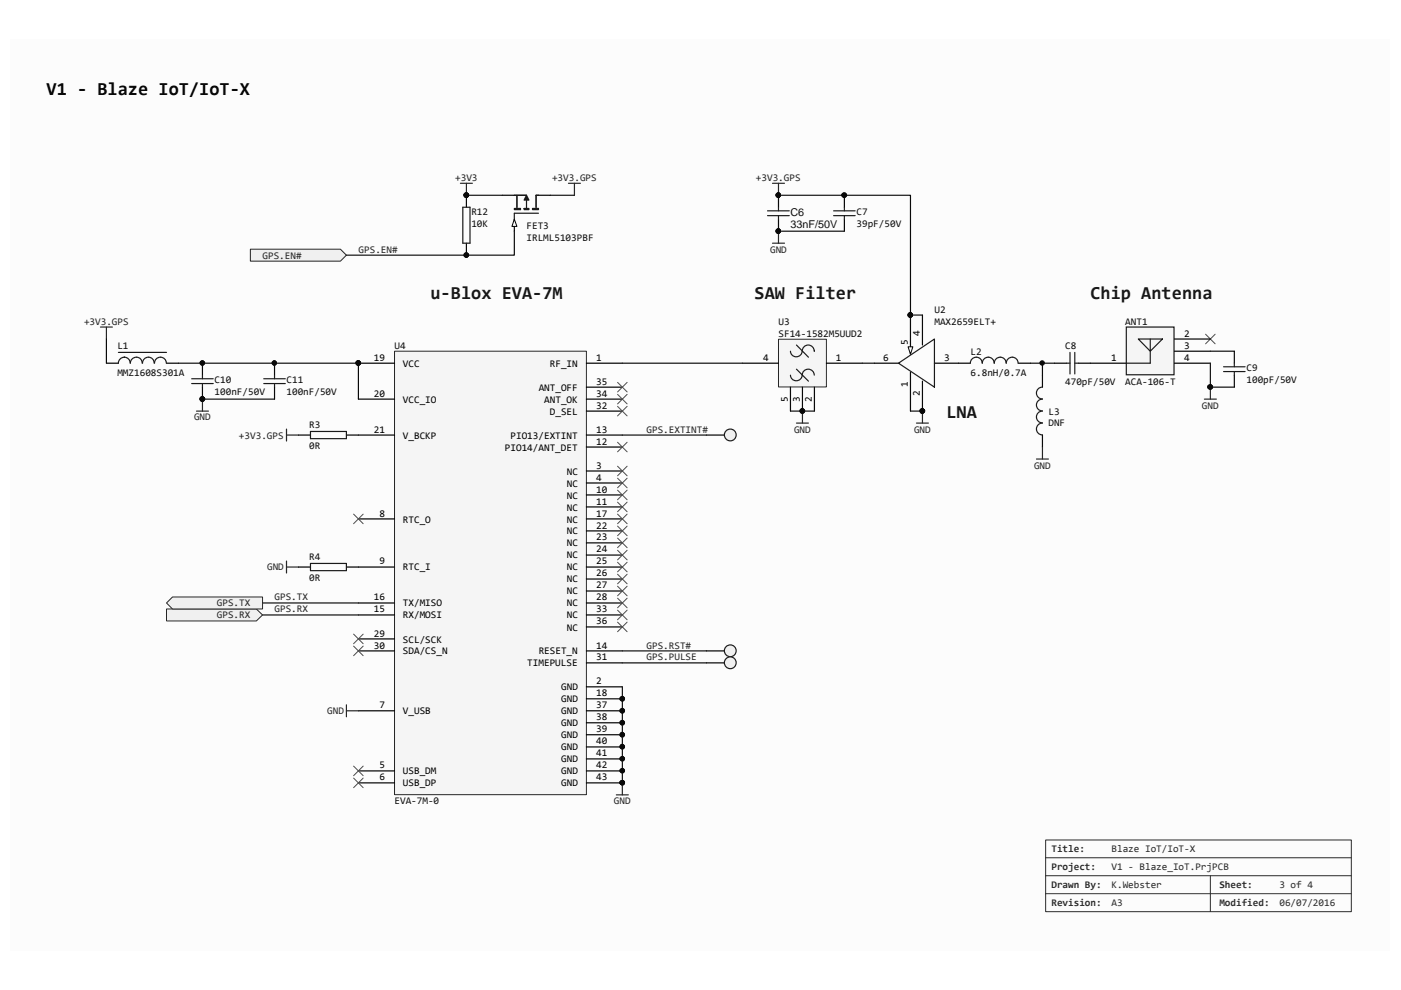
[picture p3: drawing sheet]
<svg xmlns="http://www.w3.org/2000/svg" width="297mm" height="210mm" viewBox="0 0 297 210" stroke-linecap="round" stroke-linejoin="round" font-family="sans-serif">
<path d="M2.2 8.4h292.6v193.1h-292.6z" fill="#fcfcfc"/>
<path d="M221.7 178.1h64.8v15.2h-64.8zM221.7 181.9h64.8M221.7 185.7h64.8M221.7 189.5h64.8M256.6 185.7v7.6" fill="none" stroke="#2b2b2b" stroke-width=".21"/>
<path d="M97.6 38.9h2.6M98.9 38.9v2.5" fill="none" stroke="#262626" stroke-width=".25"/>
<circle cx="98.9" cy="41.4" r=".49" fill="#0e0e0e"/>
<circle cx="98.9" cy="41.4" r=".49" fill="none" stroke="#0e0e0e" stroke-width=".21"/>
<path d="M120.5 38.9h2.6M121.8 38.9v2.5" fill="none" stroke="#262626" stroke-width=".25"/>
<path d="M98.9 51.6v2.5" fill="none" stroke="#000" stroke-width=".25"/>
<circle cx="98.9" cy="54.1" r=".49" fill="#0e0e0e"/>
<circle cx="98.9" cy="54.1" r=".49" fill="none" stroke="#0e0e0e" stroke-width=".21"/>
<path d="M98.9 41.4v2.5" fill="none" stroke="#000" stroke-width=".25"/>
<circle cx="98.9" cy="41.4" r=".49" fill="#0e0e0e"/>
<circle cx="98.9" cy="41.4" r=".49" fill="none" stroke="#0e0e0e" stroke-width=".21"/>
<path d="M98.1 43.9h1.5v7.7h-1.5z" fill="none" stroke="#1c1c1c" stroke-width=".25"/>
<circle cx="98.9" cy="54.1" r=".49" fill="#0e0e0e"/>
<circle cx="98.9" cy="54.1" r=".49" fill="none" stroke="#0e0e0e" stroke-width=".21"/>
<circle cx="98.9" cy="41.4" r=".49" fill="#0e0e0e"/>
<circle cx="98.9" cy="41.4" r=".49" fill="none" stroke="#0e0e0e" stroke-width=".21"/>
<path d="M53.1 52.8h19.1l1.2 1.3-1.2 1.3h-19.1z" fill-rule="evenodd" fill="#f0f0f0"/>
<path d="M53.1 52.8h19.1l1.2 1.3-1.2 1.3h-19.1z" fill="none" stroke="#262626" stroke-width=".21"/>
<path d="M109 46.5v2.5" fill="none" stroke="#000" stroke-width=".25"/>
<path d="M109 46.5l.6 1.5h-1.1z" fill="#fcfcfc"/>
<path d="M109 46.5l.6 1.5h-1.1z" fill="none" stroke="#000" stroke-width=".21"/>
<path d="M106.5 41.4h2.5M114.2 41.4h2.5" fill="none" stroke="#000" stroke-width=".25"/>
<path d="M109 41.4h2.6M109.6 41.4v2.8M111.6 42.4v1.8M114.2 41.4h-.5v2.8M114.2 45.2h-5.2v1.3" fill="none" stroke="#1c1c1c" stroke-width=".25"/>
<path d="M111.6 41.4l.5 1h-1z" fill="#1c1c1c"/>
<path d="M109 44.2h1.4v.2h-1.4zM111.1 44.2h1v.2h-1zM111.6 41.4l.5 1h-1zM112.9 44.2h1.3v.2h-1.3z" fill="none" stroke="#1c1c1c" stroke-width=".25"/>
<path d="M98.9 41.4h7.6" fill="none" stroke="#0e0e0e" stroke-width=".25"/>
<circle cx="98.9" cy="41.4" r=".49" fill="#0e0e0e"/>
<circle cx="98.9" cy="41.4" r=".49" fill="none" stroke="#0e0e0e" stroke-width=".21"/>
<path d="M109 49v5.1h-35.6M116.7 41.4h5.1" fill="none" stroke="#0e0e0e" stroke-width=".25"/>
<path d="M83.7 74.5h40.6v94h-40.6z" fill="#f5f5f5"/>
<path d="M83.6 74.5h40.7v94h-40.7z" fill="none" stroke="#262626" stroke-width=".21"/>
<g fill="none" stroke="#000" stroke-width=".25">
<path d="M76 77h7.6M76 92.2h7.6M76 110h7.6M76 138h7.6M76 120.2h7.6M76 130.4h7.6M76 135.5h7.6M76 127.8h7.6M124.3 138h7.6M76 150.7h7.6M124.3 140.5h7.6M76 163.4h7.6"/>
<path d="M76 166h7.6"/>
</g>
<circle cx="76" cy="77" r=".48" fill="#0e0e0e"/>
<circle cx="76" cy="77" r=".48" fill="none" stroke="#0e0e0e" stroke-width=".21"/>
<path d="M76 84.6h7.6M124.3 84.6h7.6M124.3 82.1h7.6M124.3 87.2h7.6M124.3 145.6h7.6M124.3 148.2h7.6" fill="none" stroke="#000" stroke-width=".25"/>
<circle cx="131.9" cy="148.1" r=".49" fill="#0e0e0e"/>
<circle cx="131.9" cy="148.1" r=".49" fill="none" stroke="#0e0e0e" stroke-width=".21"/>
<path d="M124.3 150.7h7.6" fill="none" stroke="#000" stroke-width=".25"/>
<circle cx="131.9" cy="150.7" r=".49" fill="#0e0e0e"/>
<circle cx="131.9" cy="150.7" r=".49" fill="none" stroke="#0e0e0e" stroke-width=".21"/>
<path d="M124.3 153.2h7.6" fill="none" stroke="#000" stroke-width=".25"/>
<circle cx="131.9" cy="153.2" r=".49" fill="#0e0e0e"/>
<circle cx="131.9" cy="153.2" r=".49" fill="none" stroke="#0e0e0e" stroke-width=".21"/>
<path d="M124.3 155.8h7.6" fill="none" stroke="#000" stroke-width=".25"/>
<circle cx="131.9" cy="155.8" r=".48" fill="#0e0e0e"/>
<circle cx="131.9" cy="155.8" r=".48" fill="none" stroke="#0e0e0e" stroke-width=".21"/>
<path d="M124.3 158.4h7.6" fill="none" stroke="#000" stroke-width=".25"/>
<circle cx="131.9" cy="158.3" r=".48" fill="#0e0e0e"/>
<circle cx="131.9" cy="158.3" r=".48" fill="none" stroke="#0e0e0e" stroke-width=".21"/>
<path d="M124.3 160.9h7.6" fill="none" stroke="#000" stroke-width=".25"/>
<circle cx="131.9" cy="160.9" r=".48" fill="#0e0e0e"/>
<circle cx="131.9" cy="160.9" r=".48" fill="none" stroke="#0e0e0e" stroke-width=".21"/>
<path d="M124.3 163.4h7.6" fill="none" stroke="#000" stroke-width=".25"/>
<circle cx="131.9" cy="163.4" r=".48" fill="#0e0e0e"/>
<circle cx="131.9" cy="163.4" r=".48" fill="none" stroke="#0e0e0e" stroke-width=".21"/>
<path d="M124.3 166h7.6" fill="none" stroke="#000" stroke-width=".25"/>
<circle cx="131.9" cy="165.9" r=".48" fill="#0e0e0e"/>
<circle cx="131.9" cy="165.9" r=".48" fill="none" stroke="#0e0e0e" stroke-width=".21"/>
<g fill="none" stroke="#000" stroke-width=".25">
<path d="M124.3 77h7.6M124.3 92.2h7.6M124.3 94.8h7.6M124.3 99.9h7.6M124.3 102.4h7.6M124.3 104.9h7.6M124.3 107.5h7.6M124.3 110h7.6M124.3 112.6h7.6M124.3 115.1h7.6M124.3 117.7h7.6M124.3 120.2h7.6"/>
<path d="M124.3 122.8h7.6M124.3 125.3h7.6M124.3 127.8h7.6M124.3 130.4h7.6M124.3 132.9h7.6"/>
</g>
<circle cx="76" cy="77" r=".48" fill="#0e0e0e"/>
<circle cx="76" cy="77" r=".48" fill="none" stroke="#0e0e0e" stroke-width=".21"/>
<circle cx="131.9" cy="148.1" r=".49" fill="#0e0e0e"/>
<circle cx="131.9" cy="148.1" r=".49" fill="none" stroke="#0e0e0e" stroke-width=".21"/>
<circle cx="131.9" cy="150.7" r=".49" fill="#0e0e0e"/>
<circle cx="131.9" cy="150.7" r=".49" fill="none" stroke="#0e0e0e" stroke-width=".21"/>
<circle cx="131.9" cy="153.2" r=".49" fill="#0e0e0e"/>
<circle cx="131.9" cy="153.2" r=".49" fill="none" stroke="#0e0e0e" stroke-width=".21"/>
<circle cx="131.9" cy="155.8" r=".48" fill="#0e0e0e"/>
<circle cx="131.9" cy="155.8" r=".48" fill="none" stroke="#0e0e0e" stroke-width=".21"/>
<circle cx="131.9" cy="158.3" r=".48" fill="#0e0e0e"/>
<circle cx="131.9" cy="158.3" r=".48" fill="none" stroke="#0e0e0e" stroke-width=".21"/>
<circle cx="131.9" cy="160.9" r=".48" fill="#0e0e0e"/>
<circle cx="131.9" cy="160.9" r=".48" fill="none" stroke="#0e0e0e" stroke-width=".21"/>
<circle cx="131.9" cy="163.4" r=".48" fill="#0e0e0e"/>
<circle cx="131.9" cy="163.4" r=".48" fill="none" stroke="#0e0e0e" stroke-width=".21"/>
<circle cx="131.9" cy="165.9" r=".48" fill="#0e0e0e"/>
<circle cx="131.9" cy="165.9" r=".48" fill="none" stroke="#0e0e0e" stroke-width=".21"/>
<path d="M41.7 87.2h2.5M42.9 84.6v2.6" fill="none" stroke="#262626" stroke-width=".25"/>
<circle cx="42.9" cy="84.6" r=".49" fill="#0e0e0e"/>
<circle cx="42.9" cy="84.6" r=".49" fill="none" stroke="#0e0e0e" stroke-width=".21"/>
<g fill="none" stroke="#4c4c4c" stroke-width=".21">
<path d="M130.9 83.6l2.1 2M130.9 93.8l2.1 2M130.9 98.8l2.1 2.1M133 83.6l-2.1 2M133 93.8l-2.1 2M133 98.8l-2.1 2.1M130.9 101.4l2.1 2M130.9 103.9l2.1 2.1M130.9 106.5l2.1 2M130.9 109l2.1 2M130.9 111.5l2.1 2.1M130.9 114.1l2.1 2"/>
<path d="M130.9 116.7l2.1 2M130.9 119.2l2.1 2M133 101.4l-2.1 2M133 103.9l-2.1 2.1M133 106.5l-2.1 2M133 109l-2.1 2M133 111.5l-2.1 2.1M133 114.1l-2.1 2M133 116.7l-2.1 2M133 119.2l-2.1 2M130.9 121.8l2.1 2M130.9 124.3l2.1 2"/>
<path d="M130.9 126.8l2.1 2.1M130.9 129.4l2.1 2M130.9 131.9l2.1 2M133 121.8l-2.1 2M133 124.3l-2.1 2M133 126.8l-2.1 2.1M133 129.4l-2.1 2M133 131.9l-2.1 2"/>
</g>
<path d="M130.7 168.5h2.5M131.9 166v2.5" fill="none" stroke="#262626" stroke-width=".25"/>
<circle cx="131.9" cy="165.9" r=".48" fill="#0e0e0e"/>
<circle cx="131.9" cy="165.9" r=".48" fill="none" stroke="#0e0e0e" stroke-width=".21"/>
<path d="M255.4 84.6h2.5M256.6 82.1v2.5M73.4 149.4v2.6M73.4 150.7h2.6" fill="none" stroke="#262626" stroke-width=".25"/>
<path d="M255.6 70.9l2 2M257.6 70.9l-2 2" fill="none" stroke="#4c4c4c" stroke-width=".21"/>
<circle cx="256.6" cy="82" r=".48" fill="#0e0e0e"/>
<circle cx="256.6" cy="82" r=".48" fill="none" stroke="#0e0e0e" stroke-width=".21"/>
<path d="M165.1 72h10.1v10h-10.1z" fill="#f5f5f5"/>
<path d="M165.1 71.9h10.1v10.1h-10.1z" fill="none" stroke="#262626" stroke-width=".21"/>
<path d="M167.6 79.5a1.3 1.3 0 0 0 1.5 1.2 1.3 1.3 0 0 0 1.1-1.6 1.28 1.28 0 0 1 1.4-.8 1.28 1.28 0 0 1 1 1.2M168.9 73.2l2.5 2.5M168.9 78.3l2.5 2.5M170.1 74.4a1.25 1.25 0 0 1-1.2 1.2 1.25 1.25 0 0 1-1.3-1.1M172.6 74.4a1.27 1.27 0 0 0-1.3-1.2 1.27 1.27 0 0 0-1.2 1.3" fill="none" stroke="#1c1c1c" stroke-width=".25"/>
<path d="M157.4 77h7.7M175.2 77h7.6M170.1 82.1v5.1M172.7 82.1v5.1" fill="none" stroke="#000" stroke-width=".25"/>
<circle cx="170.1" cy="87.1" r=".49" fill="#0e0e0e"/>
<circle cx="170.1" cy="87.1" r=".49" fill="none" stroke="#0e0e0e" stroke-width=".21"/>
<path d="M167.6 82.1v5.1" fill="none" stroke="#000" stroke-width=".25"/>
<circle cx="170.1" cy="87.1" r=".49" fill="#0e0e0e"/>
<circle cx="170.1" cy="87.1" r=".49" fill="none" stroke="#0e0e0e" stroke-width=".21"/>
<path d="M194.3 89.7h2.5M195.6 87.2v2.5" fill="none" stroke="#262626" stroke-width=".25"/>
<circle cx="195.6" cy="87.1" r=".49" fill="#0e0e0e"/>
<circle cx="195.6" cy="87.1" r=".49" fill="none" stroke="#0e0e0e" stroke-width=".21"/>
<path d="M168.9 89.7h2.5M170.1 87.2v2.5" fill="none" stroke="#262626" stroke-width=".25"/>
<circle cx="170.1" cy="87.1" r=".49" fill="#0e0e0e"/>
<circle cx="170.1" cy="87.1" r=".49" fill="none" stroke="#0e0e0e" stroke-width=".21"/>
<path d="M163.8 51.6h2.5M165.1 49v2.6" fill="none" stroke="#262626" stroke-width=".25"/>
<circle cx="165" cy="49" r=".48" fill="#0e0e0e"/>
<circle cx="165" cy="49" r=".48" fill="none" stroke="#0e0e0e" stroke-width=".21"/>
<path d="M163.8 38.9h2.5M165.1 38.9v2.5" fill="none" stroke="#262626" stroke-width=".25"/>
<circle cx="165" cy="41.4" r=".47" fill="#0e0e0e"/>
<circle cx="165" cy="41.4" r=".47" fill="none" stroke="#0e0e0e" stroke-width=".21"/>
<path d="M21.3 69.3h2.5M22.6 69.3v2.6M60.7 91v2.5M60.7 92.2h2.6M60.7 119v2.5M60.7 120.2h2.6" fill="none" stroke="#262626" stroke-width=".25"/>
<path d="M22.6 77h2.5M35.3 77h2.5" fill="none" stroke="#000" stroke-width=".25"/>
<path d="M25.1 77a1.27 1.27 0 0 1 1.3-1.3 1.23 1.23 0 0 1 1.2 1.3 1.27 1.27 0 0 1 1.3-1.3 1.27 1.27 0 0 1 1.2 1.3M25.1 74.7h10.2M30.2 77a1.23 1.23 0 0 1 1.3-1.3 1.23 1.23 0 0 1 1.2 1.3M32.8 77a1.25 1.25 0 0 1 1.2-1.3 1.25 1.25 0 0 1 1.3 1.3" fill="none" stroke="#1c1c1c" stroke-width=".25"/>
<path d="M130.9 81.1l2.1 2M130.9 86.1l2.1 2.1M133 81.1l-2.1 2M133 86.1l-2.1 2.1" fill="none" stroke="#4c4c4c" stroke-width=".21"/>
<path d="M238.8 69.3h10.1v10.2h-10.1z" fill-rule="evenodd" fill="#f5f5f5"/>
<path d="M238.8 69.3h10.1v10.2h-10.1zM241.3 71.9h5.2l-2.6 2.6zM243.9 71.9v5.1h-5.1" fill="none" stroke="#1c1c1c" stroke-width=".25"/>
<path d="M231.2 77h7.6M249 77h7.6M249 71.9h7.6M249 74.5h7.6" fill="none" stroke="#000" stroke-width=".25"/>
<path d="M75 109l2 2M77 109l-2 2" fill="none" stroke="#4c4c4c" stroke-width=".21"/>
<path d="M55.7 127.8h20.3M55.7 130.4h20.3M131.9 145.6v20.4" fill="none" stroke="#0e0e0e" stroke-width=".25"/>
<circle cx="131.9" cy="165.9" r=".48" fill="#0e0e0e"/>
<circle cx="131.9" cy="165.9" r=".48" fill="none" stroke="#0e0e0e" stroke-width=".21"/>
<path d="M131.9 77h25.5M256.6 74.5h5.1M167.6 87.2h5.1M193 87.2h2.6" fill="none" stroke="#0e0e0e" stroke-width=".25"/>
<circle cx="195.6" cy="87.1" r=".49" fill="#0e0e0e"/>
<circle cx="195.6" cy="87.1" r=".49" fill="none" stroke="#0e0e0e" stroke-width=".21"/>
<path d="M22.6 71.9v5.1M182.8 77h2.6M42.9 84.6h15.3" fill="none" stroke="#0e0e0e" stroke-width=".25"/>
<circle cx="42.9" cy="84.6" r=".49" fill="#0e0e0e"/>
<circle cx="42.9" cy="84.6" r=".49" fill="none" stroke="#0e0e0e" stroke-width=".21"/>
<path d="M218.5 77h5.1" fill="none" stroke="#0e0e0e" stroke-width=".25"/>
<path d="M193 78.9v8.3M261.7 74.5v2.5M261.7 79.5v2.6M195.6 80.8v6.4" fill="none" stroke="#000" stroke-width=".25"/>
<path d="M259.4 77.8h4.6M259.4 78.8h4.6M261.7 77v.8M261.7 78.8v.7" fill="none" stroke="#1c1c1c" stroke-width=".25"/>
<circle cx="195.6" cy="87.1" r=".49" fill="#0e0e0e"/>
<circle cx="195.6" cy="87.1" r=".49" fill="none" stroke="#0e0e0e" stroke-width=".21"/>
<path d="M185.4 77h5.1M193 66.8v8.3M195.6 66.8v6.4M198.1 77h5.1" fill="none" stroke="#000" stroke-width=".25"/>
<path d="M192.5 73.5h1l-.5 1.6z" fill="#fcfcfc"/>
<path d="M192.5 73.5h1l-.5 1.6z" fill="none" stroke="#000" stroke-width=".21"/>
<circle cx="193" cy="66.8" r=".48" fill="#0e0e0e"/>
<circle cx="193" cy="66.8" r=".48" fill="none" stroke="#0e0e0e" stroke-width=".21"/>
<path d="M190.5 77l7.6-5.1v10.2z" fill="none" stroke="#1c1c1c" stroke-width=".25"/>
<circle cx="195.6" cy="87.1" r=".49" fill="#0e0e0e"/>
<circle cx="195.6" cy="87.1" r=".49" fill="none" stroke="#0e0e0e" stroke-width=".21"/>
<circle cx="193" cy="66.8" r=".48" fill="#0e0e0e"/>
<circle cx="193" cy="66.8" r=".48" fill="none" stroke="#0e0e0e" stroke-width=".21"/>
<path d="M203.2 77h2.5M215.9 77h2.6M223.6 77h2.5M228.6 77h2.6M42.9 82.1v2.5" fill="none" stroke="#000" stroke-width=".25"/>
<path d="M205.7 77a1.25 1.25 0 0 1 1.3-1.3 1.25 1.25 0 0 1 1.2 1.3 1.27 1.27 0 0 1 1.3-1.3 1.27 1.27 0 0 1 1.3 1.3 1.27 1.27 0 0 1 1.2-1.3 1.27 1.27 0 0 1 1.3 1.3M213.4 77a1.25 1.25 0 0 1 1.2-1.3 1.25 1.25 0 0 1 1.3 1.3M226.1 77h.8M226.9 74.7v4.6M227.9 77h.7M227.9 74.7v4.6" fill="none" stroke="#1c1c1c" stroke-width=".25"/>
<path d="M75 162.4l2 2.1M75 165l2 2M77 162.4l-2 2.1M77 165l-2 2" fill="none" stroke="#4c4c4c" stroke-width=".21"/>
<path d="M131.9 138h17.9M131.9 140.5h17.9" fill="none" stroke="#0e0e0e" stroke-width=".25"/>
<circle cx="42.9" cy="84.6" r=".49" fill="#0e0e0e"/>
<circle cx="42.9" cy="84.6" r=".49" fill="none" stroke="#0e0e0e" stroke-width=".21"/>
<path d="M42.9 77v2.5" fill="none" stroke="#000" stroke-width=".25"/>
<circle cx="42.9" cy="77" r=".48" fill="#0e0e0e"/>
<circle cx="42.9" cy="77" r=".48" fill="none" stroke="#0e0e0e" stroke-width=".21"/>
<path d="M42.9 79.5v.8M40.6 80.3h4.6M40.6 81.3h4.6M42.9 81.3v.8" fill="none" stroke="#1c1c1c" stroke-width=".25"/>
<circle cx="42.9" cy="84.6" r=".49" fill="#0e0e0e"/>
<circle cx="42.9" cy="84.6" r=".49" fill="none" stroke="#0e0e0e" stroke-width=".21"/>
<circle cx="42.9" cy="77" r=".48" fill="#0e0e0e"/>
<circle cx="42.9" cy="77" r=".48" fill="none" stroke="#0e0e0e" stroke-width=".21"/>
<path d="M58.2 77v2.5M58.2 82.1v2.5" fill="none" stroke="#000" stroke-width=".25"/>
<circle cx="58.2" cy="77" r=".46" fill="#0e0e0e"/>
<circle cx="58.2" cy="77" r=".46" fill="none" stroke="#0e0e0e" stroke-width=".21"/>
<path d="M58.2 79.5v.8M55.9 80.3h4.6M55.9 81.3h4.6M58.2 81.3v.8" fill="none" stroke="#1c1c1c" stroke-width=".25"/>
<circle cx="58.2" cy="77" r=".46" fill="#0e0e0e"/>
<circle cx="58.2" cy="77" r=".46" fill="none" stroke="#0e0e0e" stroke-width=".21"/>
<path d="M179 41.4v2.5M179 46.5v2.5" fill="none" stroke="#000" stroke-width=".25"/>
<circle cx="179" cy="41.4" r=".49" fill="#0e0e0e"/>
<circle cx="179" cy="41.4" r=".49" fill="none" stroke="#0e0e0e" stroke-width=".21"/>
<path d="M176.7 44.7h4.6M176.7 45.7h4.6M179 43.9v.8M179 45.7v.8" fill="none" stroke="#1c1c1c" stroke-width=".25"/>
<circle cx="179" cy="41.4" r=".49" fill="#0e0e0e"/>
<circle cx="179" cy="41.4" r=".49" fill="none" stroke="#0e0e0e" stroke-width=".21"/>
<path d="M221 79.5v2.6M221 92.2v2.6" fill="none" stroke="#000" stroke-width=".25"/>
<path d="M221 84.6a1.27 1.27 0 0 0-1.3 1.3 1.27 1.27 0 0 0 1.3 1.3 1.27 1.27 0 0 0-1.3 1.2 1.27 1.27 0 0 0 1.3 1.3 1.25 1.25 0 0 0-1.3 1.3 1.25 1.25 0 0 0 1.3 1.2M221 82.1a1.25 1.25 0 0 0-1.3 1.2 1.25 1.25 0 0 0 1.3 1.3" fill="none" stroke="#1c1c1c" stroke-width=".25"/>
<path d="M219.7 97.3h2.6M221 94.8v2.5" fill="none" stroke="#262626" stroke-width=".25"/>
<path d="M221 77v2.5" fill="none" stroke="#0e0e0e" stroke-width=".25"/>
<circle cx="221" cy="77" r=".48" fill="#0e0e0e"/>
<circle cx="221" cy="77" r=".48" fill="none" stroke="#0e0e0e" stroke-width=".21"/>
<path d="M165.1 46.5v2.5" fill="none" stroke="#000" stroke-width=".25"/>
<circle cx="165" cy="49" r=".48" fill="#0e0e0e"/>
<circle cx="165" cy="49" r=".48" fill="none" stroke="#0e0e0e" stroke-width=".21"/>
<path d="M165.1 41.4v2.5" fill="none" stroke="#000" stroke-width=".25"/>
<circle cx="165" cy="41.4" r=".47" fill="#0e0e0e"/>
<circle cx="165" cy="41.4" r=".47" fill="none" stroke="#0e0e0e" stroke-width=".21"/>
<path d="M162.7 44.7h4.6M162.7 45.7h4.6M165.1 43.9v.8M165.1 45.7v.8" fill="none" stroke="#1c1c1c" stroke-width=".25"/>
<circle cx="165" cy="49" r=".48" fill="#0e0e0e"/>
<circle cx="165" cy="49" r=".48" fill="none" stroke="#0e0e0e" stroke-width=".21"/>
<circle cx="165" cy="41.4" r=".47" fill="#0e0e0e"/>
<circle cx="165" cy="41.4" r=".47" fill="none" stroke="#0e0e0e" stroke-width=".21"/>
<path d="M165.1 49h13.9" fill="none" stroke="#0e0e0e" stroke-width=".25"/>
<circle cx="165" cy="49" r=".48" fill="#0e0e0e"/>
<circle cx="165" cy="49" r=".48" fill="none" stroke="#0e0e0e" stroke-width=".21"/>
<path d="M63.3 92.2h2.5M73.4 92.2h2.6M63.3 120.2h2.5M73.4 120.2h2.6M149.8 138h5.1" fill="none" stroke="#000" stroke-width=".25"/>
<path d="M65.8 91.5h7.6v1.5h-7.6zM65.8 119.5h7.6v1.5h-7.6z" fill="none" stroke="#1c1c1c" stroke-width=".25"/>
<path d="M131.9 92.2h17.9" fill="none" stroke="#0e0e0e" stroke-width=".25"/>
<path d="M75 134.5l2 2M75 137l2 2M77 134.5l-2 2M77 137l-2 2" fill="none" stroke="#4c4c4c" stroke-width=".21"/>
<circle cx="154.8" cy="138" r="1.25" fill="#f0f0f0"/>
<circle cx="154.8" cy="138" r="1.25" fill="none" stroke="#1c1c1c" stroke-width=".25"/>
<path d="M149.8 140.5h5.1" fill="none" stroke="#000" stroke-width=".25"/>
<circle cx="154.8" cy="140.5" r="1.25" fill="#f0f0f0"/>
<circle cx="154.8" cy="140.5" r="1.25" fill="none" stroke="#1c1c1c" stroke-width=".25"/>
<path d="M35.3 129.1h19.1l1.3 1.3-1.3 1.3h-19.1z" fill-rule="evenodd" fill="#f0f0f0"/>
<path d="M35.3 129.1h19.1l1.3 1.3-1.3 1.3h-19.1z" fill="none" stroke="#262626" stroke-width=".21"/>
<path d="M35.3 127.8l1.3-1.2h19.1v2.5h-19.1z" fill-rule="evenodd" fill="#f0f0f0"/>
<path d="M35.3 127.8l1.3-1.2h19.1v2.5h-19.1z" fill="none" stroke="#262626" stroke-width=".21"/>
<path d="M149.8 92.2h5.1" fill="none" stroke="#000" stroke-width=".25"/>
<circle cx="154.8" cy="92.2" r="1.25" fill="#f0f0f0"/>
<circle cx="154.8" cy="92.2" r="1.25" fill="none" stroke="#1c1c1c" stroke-width=".25"/>
<path d="M76 77v7.6" fill="none" stroke="#0e0e0e" stroke-width=".25"/>
<circle cx="76" cy="77" r=".48" fill="#0e0e0e"/>
<circle cx="76" cy="77" r=".48" fill="none" stroke="#0e0e0e" stroke-width=".21"/>
<path d="M37.8 77h38.2" fill="none" stroke="#0e0e0e" stroke-width=".25"/>
<circle cx="76" cy="77" r=".48" fill="#0e0e0e"/>
<circle cx="76" cy="77" r=".48" fill="none" stroke="#0e0e0e" stroke-width=".21"/>
<path d="M256.6 82.1h5.1" fill="none" stroke="#0e0e0e" stroke-width=".25"/>
<circle cx="256.6" cy="82" r=".48" fill="#0e0e0e"/>
<circle cx="256.6" cy="82" r=".48" fill="none" stroke="#0e0e0e" stroke-width=".21"/>
<path d="M256.6 77v5.1" fill="none" stroke="#0e0e0e" stroke-width=".25"/>
<circle cx="256.6" cy="82" r=".48" fill="#0e0e0e"/>
<circle cx="256.6" cy="82" r=".48" fill="none" stroke="#0e0e0e" stroke-width=".21"/>
<path d="M193 66.8h2.6" fill="none" stroke="#0e0e0e" stroke-width=".25"/>
<circle cx="193" cy="66.8" r=".48" fill="#0e0e0e"/>
<circle cx="193" cy="66.8" r=".48" fill="none" stroke="#0e0e0e" stroke-width=".21"/>
<path d="M165.1 41.4h27.9v25.4" fill="none" stroke="#0e0e0e" stroke-width=".25"/>
<circle cx="193" cy="66.8" r=".48" fill="#0e0e0e"/>
<circle cx="193" cy="66.8" r=".48" fill="none" stroke="#0e0e0e" stroke-width=".21"/>
<circle cx="165" cy="41.4" r=".47" fill="#0e0e0e"/>
<circle cx="165" cy="41.4" r=".47" fill="none" stroke="#0e0e0e" stroke-width=".21"/>
<text font-size="3.9" x="9.9" y="20.1">V1 - Blaze IoT/IoT-X</text>
<g font-size="3.9" fill="#151515">
<text x="91.3" y="63.3">u-Blox EVA-7M</text>
<text x="160" y="63.3">SAW Filter</text>
<text x="231.2" y="63.3">Chip Antenna</text>
<text x="200.7" y="88.7">LNA</text>
</g>
<g font-size="2.3" fill="#0e0e0e">
<text x="167.6" y="45.8">C6</text>
<text x="167.6" y="48.3">33nF/50V</text>
</g>
<g font-size="2.2" fill="#262626">
<text x="96.5" y="38.3">+3V3</text>
<text x="117" y="38.3">+3V3.GPS</text>
<text x="160.3" y="38.3">+3V3.GPS</text>
<text x="76" y="53.6">GPS.EN#</text>
<text x="163.3" y="53.6">GND</text>
<text x="55.7" y="54.9">GPS.EN#</text>
<text x="17.8" y="68.8">+3V3.GPS</text>
<text x="41.1" y="89.2">GND</text>
<text x="254.8" y="86.6">GND</text>
<text x="50.7" y="93">+3V3.GPS</text>
<text x="137.1" y="91.7">GPS.EXTINT#</text>
<text x="168.4" y="91.7">GND</text>
<text x="193.8" y="91.7">GND</text>
<text x="219.2" y="99.4">GND</text>
<text x="56.6" y="120.9">GND</text>
<text x="46" y="131.1">GPS.RX</text>
<text x="46" y="128.6">GPS.TX</text>
<text x="58.2" y="129.8">GPS.RX</text>
<text x="58.2" y="127.3">GPS.TX</text>
<text x="137.1" y="137.5">GPS.RST#</text>
<text x="137.1" y="140">GPS.PULSE</text>
<text x="69.4" y="151.5">GND</text>
<text x="130.2" y="170.5">GND</text>
</g>
<g font-size="2.2" fill="#0e0e0e">
<text x="99.9" y="45.7">R12</text>
<text x="181.6" y="45.7">C7</text>
<text x="99.9" y="48.2">10K</text>
<text x="111.6" y="48.5">FET3</text>
<text x="111.6" y="51.1">IRLML5103PBF</text>
<text x="181.6" y="48.2">39pF/50V</text>
<text x="165.1" y="68.8">U3</text>
<text x="165.1" y="71.4">SF14-1582M5UUD2</text>
<text x="198.1" y="66.3">U2</text>
<text x="198.1" y="68.8">MAX2659ELT+</text>
<text x="238.6" y="68.8">ANT1</text>
<text x="24.9" y="73.9">L1</text>
<text x="83.6" y="73.9">U4</text>
<text x="205.8" y="75.2">L2</text>
<text x="225.8" y="73.9">C8</text>
<text x="24.9" y="79.8">MMZ1608S301A</text>
<text x="45.5" y="81.3">C10</text>
<text x="45.5" y="83.8">100nF/50V</text>
<text x="60.7" y="81.3">C11</text>
<text x="60.7" y="83.8">100nF/50V</text>
<text x="205.8" y="79.8">6.8nH/0.7A</text>
<text x="225.8" y="81.5">470pF/50V</text>
<text x="238.6" y="81.5">ACA-106-T</text>
<text x="264.3" y="78.7">C9</text>
<text x="264.3" y="81.3">100pF/50V</text>
<text x="222.3" y="87.9">L3</text>
<text x="65.6" y="90.7">R3</text>
<text x="65.6" y="95.3">0R</text>
<text x="222.3" y="90.4">DNF</text>
<text x="65.6" y="118.7">R4</text>
<text x="65.6" y="123.2">0R</text>
<text x="83.6" y="170.5">EVA-7M-0</text>
</g>
<g font-size="2.2">
<text x="195" y="71.2" transform="rotate(-90 195 71.2)">4</text>
<text x="251" y="71.4">2</text>
<text x="79.2" y="76.5">19</text>
<text x="85.4" y="77.7">VCC</text>
<text x="116.6" y="77.7">RF_IN</text>
<text x="126.4" y="76.5">1</text>
<text x="161.8" y="76.5">4</text>
<text x="177.2" y="76.5">1</text>
<text x="187.3" y="76.5">6</text>
<text x="192.5" y="73.1" transform="rotate(-90 192.5 73.1)">5</text>
<text x="200.1" y="76.5">3</text>
<text x="235.6" y="76.5">1</text>
<text x="251" y="73.9">3</text>
<text x="251" y="76.5">4</text>
<text x="114.2" y="82.8">ANT_OFF</text>
<text x="126.4" y="81.5">35</text>
<text x="192.5" y="82.1" transform="rotate(-90 192.5 82.1)">1</text>
<text x="79.2" y="84.1">20</text>
<text x="85.4" y="85.3">VCC_IO</text>
<text x="115.4" y="85.3">ANT_OK</text>
<text x="116.6" y="87.9">D_SEL</text>
<text x="126.4" y="84.1">34</text>
<text x="126.4" y="86.6">32</text>
<text x="167" y="85.3" transform="rotate(-90 167 85.3)">5</text>
<text x="169.6" y="85.3" transform="rotate(-90 169.6 85.3)">3</text>
<text x="172.1" y="85.3" transform="rotate(-90 172.1 85.3)">2</text>
<text x="195" y="84" transform="rotate(-90 195 84)">2</text>
<text x="79.2" y="91.7">21</text>
<text x="85.4" y="93">V_BCKP</text>
<text x="107.1" y="95.5">PIO14/ANT_DET</text>
<text x="108.2" y="93">PIO13/EXTINT</text>
<text x="126.4" y="91.7">13</text>
<text x="126.4" y="94.3">12</text>
<text x="120.2" y="100.6">NC</text>
<text x="126.4" y="99.4">3</text>
<text x="126.4" y="101.9">4</text>
<text x="120.2" y="103.2">NC</text>
<text x="120.2" y="105.7">NC</text>
<text x="126.4" y="104.4">10</text>
<text x="126.4" y="107">11</text>
<text x="80.4" y="109.5">8</text>
<text x="85.4" y="110.8">RTC_O</text>
<text x="120.2" y="108.2">NC</text>
<text x="120.2" y="110.8">NC</text>
<text x="120.2" y="113.3">NC</text>
<text x="126.4" y="109.5">17</text>
<text x="126.4" y="112.1">22</text>
<text x="80.4" y="119.7">9</text>
<text x="120.2" y="115.9">NC</text>
<text x="120.2" y="118.4">NC</text>
<text x="126.4" y="114.6">23</text>
<text x="126.4" y="117.1">24</text>
<text x="126.4" y="119.7">25</text>
<text x="85.4" y="120.9">RTC_I</text>
<text x="120.2" y="120.9">NC</text>
<text x="120.2" y="123.5">NC</text>
<text x="126.4" y="122.2">26</text>
<text x="126.4" y="124.8">27</text>
<text x="79.2" y="129.8">15</text>
<text x="79.2" y="127.3">16</text>
<text x="85.4" y="131.1">RX/MOSI</text>
<text x="85.4" y="128.6">TX/MISO</text>
<text x="120.2" y="126">NC</text>
<text x="120.2" y="128.6">NC</text>
<text x="120.2" y="131.1">NC</text>
<text x="126.4" y="127.3">28</text>
<text x="126.4" y="129.8">33</text>
<text x="79.2" y="135">29</text>
<text x="79.2" y="137.5">30</text>
<text x="85.4" y="136.2">SCL/SCK</text>
<text x="120.2" y="133.7">NC</text>
<text x="126.4" y="137.5">14</text>
<text x="126.4" y="132.4">36</text>
<text x="85.4" y="138.8">SDA/CS_N</text>
<text x="111.8" y="141.3">TIMEPULSE</text>
<text x="114.2" y="138.8">RESET_N</text>
<text x="126.4" y="140">31</text>
<text x="119" y="146.4">GND</text>
<text x="119" y="148.9">GND</text>
<text x="126.4" y="145.1">2</text>
<text x="126.4" y="147.7">18</text>
<text x="80.4" y="150.2">7</text>
<text x="85.4" y="151.5">V_USB</text>
<text x="119" y="151.5">GND</text>
<text x="119" y="154">GND</text>
<text x="126.4" y="150.2">37</text>
<text x="126.4" y="152.7">38</text>
<text x="126.4" y="155.3">39</text>
<text x="119" y="156.5">GND</text>
<text x="119" y="159.1">GND</text>
<text x="119" y="161.6">GND</text>
<text x="126.4" y="157.8">40</text>
<text x="126.4" y="160.4">41</text>
<text x="80.4" y="162.9">5</text>
<text x="80.4" y="165.4">6</text>
<text x="85.4" y="164.2">USB_DM</text>
<text x="85.4" y="166.7">USB_DP</text>
<text x="119" y="164.2">GND</text>
<text x="119" y="166.7">GND</text>
<text x="126.4" y="162.9">42</text>
<text x="126.4" y="165.4">43</text>
</g>
<g font-size="2.2" fill="#2b2b2b">
<text x="222.9" y="180.7">Title:</text>
<text x="222.9" y="184.5">Project:</text>
<text x="235.7" y="180.7">Blaze IoT/IoT-X</text>
<text x="235.7" y="184.5">V1 - Blaze_IoT.PrjPCB</text>
<text x="222.9" y="188.3">Drawn By:</text>
<text x="235.7" y="188.3">K.Webster</text>
<text x="258.5" y="188.3">Sheet:</text>
<text x="271.3" y="188.3">3 of 4</text>
<text x="222.9" y="192.2">Revision:</text>
<text x="235.7" y="192.2">A3</text>
<text x="258.5" y="192.2">Modified:</text>
<text x="271.3" y="192.2">06/07/2016</text>
</g>
</svg>
